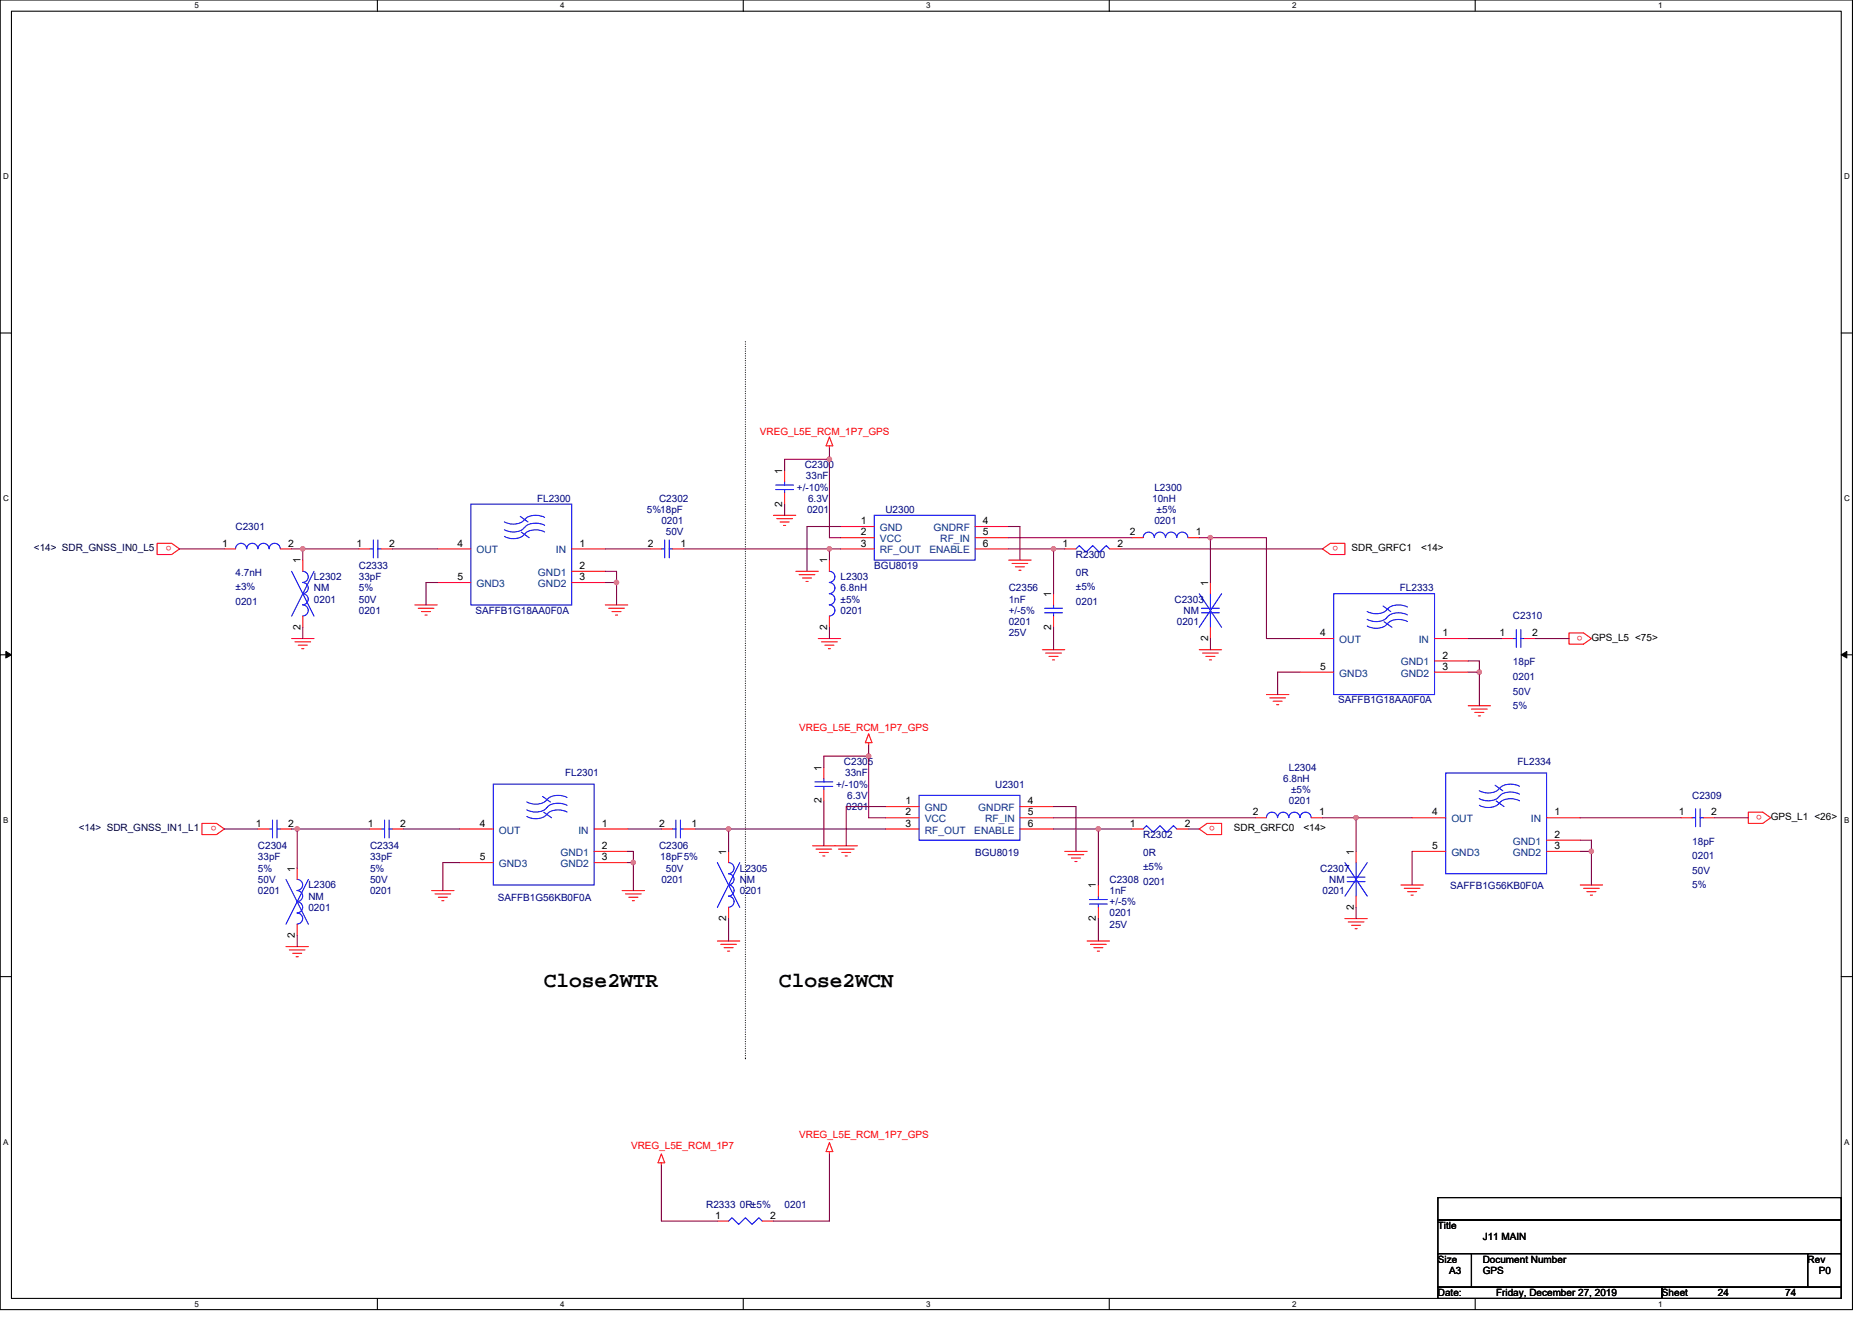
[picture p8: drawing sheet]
<svg xmlns="http://www.w3.org/2000/svg" width="297mm" height="210mm" viewBox="0 0 297 210" stroke-linecap="round" stroke-linejoin="round" font-family="sans-serif">
<path d="M0 0h293.9v207.9h-293.9zM1.8 1.8h290.4v204.3h-290.4z" fill="none" stroke="#000" stroke-width=".17"/>
<g fill="#fff">
<path d="M30.8 .2h.7v1.4h-.7z"/>
<path d="M30.8 206.3h.7v1.4h-.7z"/>
</g>
<path d="M59.9 0v1.8M59.9 206.1v1.8" fill="none" stroke="#000" stroke-width=".17"/>
<g fill="#fff">
<path d="M88.9 .2h.7v1.4h-.7z"/>
<path d="M88.9 206.3h.7v1.4h-.7z"/>
</g>
<path d="M117.9 0v1.8M117.9 206.1v1.8" fill="none" stroke="#000" stroke-width=".17"/>
<g fill="#fff">
<path d="M147 .2h.7v1.4h-.7z"/>
<path d="M147 206.3h.7v1.4h-.7z"/>
</g>
<path d="M176 0v1.8M176 206.1v1.8" fill="none" stroke="#000" stroke-width=".17"/>
<g fill="#fff">
<path d="M205 .2h.7v1.4h-.7z"/>
<path d="M205 206.3h.7v1.4h-.7z"/>
</g>
<path d="M234.1 0v1.8M234.1 206.1v1.8" fill="none" stroke="#000" stroke-width=".17"/>
<g fill="#fff">
<path d="M263.1 .2h.7v1.4h-.7z"/>
<path d="M263.1 206.3h.7v1.4h-.7z"/>
<path d="M.5 27.3h.9v1.4h-.9z"/>
<path d="M292.6 27.3h.9v1.4h-.9z"/>
<path d="M.5 78.4h.9v1.4h-.9z"/>
<path d="M292.6 78.4h.9v1.4h-.9z"/>
</g>
<path d="M0 52.9h1.8M292.2 52.9h1.7" fill="none" stroke="#000" stroke-width=".17"/>
<g fill="#fff">
<path d="M.5 129.5h.8v1.4h-.8z"/>
<path d="M292.6 129.5h.9v1.4h-.9z"/>
</g>
<path d="M0 103.9h1.8M292.2 103.9h1.7" fill="none" stroke="#000" stroke-width=".17"/>
<path d="M.9 103.4l.9 .5-.9 .5zM292.2 103.9l.8-.5v1z" fill="#000" stroke="#000" stroke-width=".16"/>
<g fill="#fff">
<path d="M.5 180.5h.8v1.4h-.8z"/>
<path d="M292.6 180.5h.9v1.4h-.9z"/>
</g>
<path d="M0 155h1.8M292.2 155h1.7M228.2 190.1h64v3.5h-64zM228.2 193.6h64v5.4h-64zM228.2 199h5.3v5.3h-5.3zM233.5 199h53.3v5.3h-53.3zM286.8 199h5.4v5.3h-5.4zM228.2 204.3h35.5v1.8h-35.5zM263.7 204.3h28.5v1.8h-28.5z" fill="none" stroke="#000" stroke-width=".17"/>
<path d="M118.3 54.2v113.8M118.3 168h.1" fill="none" stroke="#000" stroke-width=".17" stroke-dasharray="0 .3"/>
<g fill="none" stroke="#f00" stroke-width=".17">
<path d="M124.5 74.7v1.8M124.5 78.2v1.8M131.6 69.3l.5 1.5h-1zM131.6 70.8v.3M24.9 86.2h2.3l1.3 .9-1.3 .9h-2.3zM35.6 87.1h1.8M44.5 87.1h1.8M48 88.9v1.8M48 97.8v1.8M56.9 87.1h1.8M60.5 87.1h1.8M65.8 96h3.6"/>
<path d="M66.4 96.5h2.5M66.9 97.1h1.4M67.4 97.6h.4M69.4 87.1h5.3M69.4 92.5h5.3M90.7 87.1h5.4M90.7 92.5h5.4M90.7 90.7h5.4M96.1 96h3.5M96.6 96.5h2.5M97.1 97.1h1.4M97.7 97.6h.3"/>
<path d="M103.2 87.1h1.7M106.7 87.1h1.8M122.7 81.8h3.6M123.3 82.3h2.4M123.8 82.8h1.4M124.3 83.4h.4M126.3 90.7h3.5M126.8 91.2h2.5M127.3 91.7h1.5M127.9 92.3h.3M131.6 88.9v1.8M131.6 97.8v1.8"/>
<path d="M133.4 83.6h5.3M133.4 85.3h5.3M133.4 87.1h5.3M154.7 83.6h5.4M154.7 85.3h5.4M154.7 87.1h5.4M160.1 88.9h3.5M160.6 89.4h2.5M161.1 90h1.5M161.7 90.5h.3M167.2 94.2v1.8M167.2 97.8v1.8"/>
<path d="M168.9 87.1h1.8M176.1 87.1h1.7M179.6 85.3h1.8M188.5 85.3h1.8M192.1 92.5v1.7M192.1 99.6v1.7M209.8 87.1l1.3-.9h2.3v1.8h-2.3zM46.3 101.3h3.5M46.8 101.9h2.5M47.3 102.4h1.5M47.9 103h.3M129.8 101.3h3.6"/>
<path d="M130.4 101.9h2.5M130.9 102.4h1.4M131.4 103h.4M137.8 116.5l.6 1.4h-1.1zM137.8 117.9v.3M165.4 103.1h3.5M165.9 103.7h2.5M166.5 104.2h1.4M167 104.7h.3M190.3 103.1h3.5M190.8 103.7h2.5M191.3 104.2h1.5"/>
<path d="M191.9 104.7h.3M201 110.2h3.5M201.5 110.8h2.5M202 111.3h1.5M202.6 111.8h.3M206.3 101.3h5.3M206.3 106.7h5.3M227.6 101.3h5.4M227.6 106.7h5.4M227.6 104.9h5.4M233 112h3.5M233.5 112.5h2.5"/>
<path d="M234 113.1h1.5M234.6 113.6h.3M238.3 101.3h1.8M241.8 101.3h1.8M249 100.5h2.3l1.2 .8-1.2 .9h-2.3zM32 130.7h2.4l1.2 .9-1.2 .9h-2.4zM40.9 131.6h1.8M44.5 131.6h1.8M47.2 137.8v1.8M58.7 131.6h1.8M62.3 131.6h1.7M72.9 131.6h5.4"/>
<path d="M72.9 136.9h5.4M94.3 131.6h5.3M94.3 136.9h5.3M94.3 135.1h5.3M104.9 131.6h1.8M108.5 131.6h1.8M115.6 135.1v1.8M128.9 134.2h7.2M129.5 134.8h2.5M130 135.3h1.4M130.6 135.8h.3M130.7 121.8v1.8"/>
<path d="M130.7 125.3v1.8M133 134.8h2.5M133.6 135.3h1.4M134.1 135.8h.3M140.5 128h5.3M140.5 129.8h5.3M140.5 131.6h5.3M161.8 128h5.4M161.8 129.8h5.4M161.8 131.6h5.4M168.9 135.1h3.6M169.5 135.7h2.5"/>
<path d="M170 136.2h1.4M170.6 136.7h.3M179.6 131.6h1.8M186.7 131.6h1.8M190.3 131.6l1.2-.9h2.3v1.8h-2.3zM199.2 129.8h1.8M208.1 129.8h1.7M215.2 135.1v1.8M224.1 129.8h5.3M224.1 135.1h5.3M245.4 129.8h5.3M245.4 135.1h5.3"/>
<path d="M245.4 133.3h5.3M266.7 129.8h1.8M270.3 129.8h1.8M277.4 128.9h2.3l1.3 .9-1.3 .9h-2.3zM45.4 150.2h3.5M45.9 150.8h2.5M46.4 151.3h1.5M47 151.8h.3M47.2 146.7v1.8M68.5 141.4h3.5M69 141.9h2.5M69.6 142.4h1.4"/>
<path d="M70.1 143h.3M98.7 141.4h3.6M99.2 141.9h2.5M99.8 142.4h1.4M100.3 143h.4M113.8 149.4h3.6M114.4 149.9h2.5M114.9 150.4h1.4M115.4 151h.4M115.6 144v1.8M172.5 149.4h3.6M173 149.9h2.5"/>
<path d="M173.6 150.4h1.4M174.1 151h.4M174.3 140.5v1.7M174.3 144v1.8M213.4 145.8h3.6M213.9 146.3h2.5M214.5 146.9h1.4M215 147.4h.3M215.2 142.2v1.8M222.3 140.5h3.5M222.8 141h2.5M223.3 141.5h1.5"/>
<path d="M223.9 142.1h.3M250.7 140.5h3.6M251.3 141h2.5M251.8 141.5h1.4M252.3 142.1h.4M104.9 183.1l.6 1.5h-1.1zM104.9 184.6v.3M113.8 193.8h1.8M120.9 193.8h1.8M131.6 181.4l.5 1.4h-1zM131.6 182.8v.3"/>
</g>
<g fill="none" stroke="#00f" stroke-width=".17">
<path d="M123.1 77h2.8M123.1 77.7h2.8M124.5 76.5v.5M124.5 77.7v.5M40.9 87.1a.89 .89 0 0 0-.9-.9 .89 .89 0 0 0-.9 .9 .88 .88 0 0 0-.8-.9 .88 .88 0 0 0-.9 .9M42.7 87.1a.88 .88 0 0 0-.9-.9 .88 .88 0 0 0-.9 .9M44.5 87.1a.88 .88 0 0 0-.9-.9 .88 .88 0 0 0-.9 .9M46.3 90.7l3.5 7.1M48 90.7a.88 .88 0 0 1 .9 .9 .88 .88 0 0 1-.9 .8M48 92.5a.88 .88 0 0 1 .9 .8 .88 .88 0 0 1-.9 .9M48 94.2a.88 .88 0 0 1 .9 .9 .88 .88 0 0 1-.9 .9 .89 .89 0 0 1 .9 .9 .89 .89 0 0 1-.9 .9M49.8 90.7l-3.5 7.1"/>
<path d="M58.7 87.1h.5M59.2 85.7v2.8M60 85.7v2.8M60 87.1h.5M74.7 80h16v16h-16zM82.5 82l1.3 .8M82.7 84.5l1.3 .8M83.2 84.8a2.57 2.57 0 0 1-3.2 .3M83.2 83.7a2.56 2.56 0 0 1-3.2 .4M83.2 82.5a2.6 2.6 0 0 1-3.2 .3M86.4 82.1a2.98 2.98 0 0 0-3 .2l-.1 .2M86.4 84.4a2.98 2.98 0 0 0-3 .2l-.1 .2"/>
<path d="M86.4 83.4a3 3 0 0 0-3 .1l-.1 .2M104.9 87.1h.6M105.5 85.7v2.8M106.2 85.7v2.8M106.2 87.1h.5M131.6 90.7a.88 .88 0 0 1 .9 .9 .88 .88 0 0 1-.9 .8M131.6 92.5a.88 .88 0 0 1 .9 .8 .88 .88 0 0 1-.9 .9M131.6 94.2a.88 .88 0 0 1 .9 .9 .88 .88 0 0 1-.9 .9 .89 .89 0 0 1 .9 .9 .89 .89 0 0 1-.9 .9M138.7 81.8h16v7.1h-16zM165.8 96.5h2.8M165.8 97.3h2.8M167.2 96v.5"/>
<path d="M167.2 97.3v.5M170.7 87.1l.6-.5 1 1.1 1.1-1.1 1.1 1.1 1-1.1 .6 .5M181.4 85.3a.88 .88 0 0 1 .9-.8 .88 .88 0 0 1 .9 .8M183.2 85.3a.89 .89 0 0 1 .9-.8 .89 .89 0 0 1 .9 .8 .89 .89 0 0 1 .8-.8 .89 .89 0 0 1 .9 .8 .88 .88 0 0 1 .9-.8 .88 .88 0 0 1 .9 .8M190.3 94.2l3.5 5.4M190.6 96.5h2.9M190.6 97.3h2.9M192.1 94.2v2.3M192.1 97.3v2.3M193.8 94.2l-3.5 5.4M211.6 94.2h16v16h-16zM219.5 96.2l1.2 .9"/>
<path d="M219.6 98.7l1.3 .9M220.1 99a2.57 2.57 0 0 1-3.1 .4M220.1 97.9a2.56 2.56 0 0 1-3.2 .4M220.1 96.7a2.6 2.6 0 0 1-3.2 .3M223.3 96.4a2.98 2.98 0 0 0-3 .1l-.1 .2M223.3 98.7a2.98 2.98 0 0 0-3 .1l-.1 .2M223.3 97.6a3 3 0 0 0-3 .1l-.1 .2M240.6 99.9v2.9M241.3 99.9v2.9M240.1 101.3h.5M241.3 101.3h.5M42.7 131.6h.5"/>
<path d="M43.2 130.2v2.8M44 130.2v2.8M44 131.6h.5M45.4 139.6l3.5 7.1M47.1 139.6a.88 .88 0 0 1 .9 .9 .88 .88 0 0 1-.9 .8 .89 .89 0 0 1 .9 .9 .89 .89 0 0 1-.9 .9 .89 .89 0 0 1 .9 .9 .89 .89 0 0 1-.9 .9M48.9 139.6l-3.5 7.1M60.5 131.6h.5M61 130.2v2.8M61.7 130.2v2.8M61.7 131.6h.6M78.3 124.5h16v16h-16zM86.1 126.4l1.2 .9"/>
<path d="M86.3 128.9l1.2 .9M86.7 129.2a2.57 2.57 0 0 1-3.1 .4M86.7 128.2a2.56 2.56 0 0 1-3.1 .3M86.7 126.9a2.6 2.6 0 0 1-3.1 .4M90 126.6a2.98 2.98 0 0 0-3 .1l-.2 .2M90 128.9a2.98 2.98 0 0 0-3 .1l-.2 .2M90 127.8a3 3 0 0 0-3 .1l-.2 .3M106.7 131.6h.5M107.2 130.2v2.8M108 130.2v2.8M108 131.6h.5M113.8 136.9l3.6 7.1"/>
<path d="M115.6 136.9a.88 .88 0 0 1 .9 .9 .88 .88 0 0 1-.9 .9 .89 .89 0 0 1 .9 .9 .89 .89 0 0 1-.9 .8M117.4 136.9l-3.6 7.1M129.3 124.1h2.8M129.3 124.8h2.8M130.7 123.6v.5M130.7 124.8v.5M145.8 126.2h16v7.1h-16zM181.4 131.6l.5-.6 1.1 1.1 1.1-1.1 1 1.1 1.1-1.1 .5 .6M201 129.8a.88 .88 0 0 1 .8-.9 .88 .88 0 0 1 .9 .9M202.7 129.8a.89 .89 0 0 1 .9-.9 .89 .89 0 0 1 .9 .9 .89 .89 0 0 1 .9-.9 .89 .89 0 0 1 .9 .9 .88 .88 0 0 1 .9-.9 .88 .88 0 0 1 .8 .9M213.4 136.9l3.6 5.3M213.8 139.2h2.8"/>
<path d="M213.8 139.9h2.8M215.2 136.9v2.3M215.2 139.9v2.3M217 136.9l-3.6 5.3M229.4 122.7h16v16h-16zM237.2 124.6l1.3 .9M237.4 127.1l1.3 .9M237.9 127.5a2.57 2.57 0 0 1-3.2 .3M237.9 126.4a2.56 2.56 0 0 1-3.2 .3M237.9 125.2a2.6 2.6 0 0 1-3.2 .3M241.1 124.8a2.98 2.98 0 0 0-3 .1l-.1 .3M241.1 127.1a2.98 2.98 0 0 0-3 .1l-.1 .3"/>
<path d="M241.1 126a3 3 0 0 0-3 .2l-.1 .2M268.5 129.8h.5M269 128.4v2.8M269.8 128.4v2.8M269.8 129.8h.5M47.1 144.9a.88 .88 0 0 1 .9 .9 .88 .88 0 0 1-.9 .9M115.6 140.5a.88 .88 0 0 1 .9 .8 .88 .88 0 0 1-.9 .9M115.6 142.2a.88 .88 0 0 1 .9 .9 .88 .88 0 0 1-.9 .9M172.9 142.8h2.8M172.9 143.5h2.8M174.3 142.2v.6M174.3 143.5v.5"/>
<path d="M115.6 193.8l.5-.5 1.1 1 1.1-1 1 1 1.1-1 .5 .5"/>
</g>
<g fill="none" stroke="#800040" stroke-width=".17">
<path d="M131.6 71.1v1.8M131.6 72.9h-7.1v1.8M131.6 72.9v12.4h1.8M28.5 87.1h7.1M46.3 87.1h1.7v1.8M48 99.6v1.7M48 87.1h8.9M62.3 87.1h7.1M69.4 92.5h-1.8v3.5M96.1 87.1h7.1M96.1 90.7h1.7v1.8M96.1 92.5h1.7"/>
<path d="M97.8 92.5v3.5M108.5 87.1h23.1M124.5 80v1.8M131.6 87.1h1.8M131.6 87.1v1.8M131.6 99.6v1.7M133.4 83.6h-5.3v7.1M160.1 85.3h19.5M160.1 87.1h7.1M160.1 83.6h1.7v5.3M167.2 87.1v7.1M167.2 99.6v3.5"/>
<path d="M167.2 87.1h1.7M177.8 87.1h32M190.3 85.3h1.8M192.1 85.3v7.2M192.1 85.3h8.9v16h5.3M137.8 118.2v1.8M192.1 101.3v1.8M206.3 106.7h-3.6v3.5M233 106.7h1.7M233 104.9h1.7v1.8M233 101.3h5.3M234.7 106.7v5.3"/>
<path d="M243.6 101.3h5.4M35.6 131.6h5.3M46.3 131.6h.9M47.2 131.6h11.5M47.2 131.6v6.2M64 131.6h8.9M72.9 136.9h-2.6v4.5M99.6 135.1h.9v1.8M99.6 136.9h.9M99.6 131.6h5.3M100.5 136.9v4.5M110.3 131.6h5.3"/>
<path d="M130.7 127.1v7.1M137.8 120h-7.1v1.8M137.8 120v9.8h2.7M140.5 128h-6.2v6.2M140.5 131.6h-24.9v3.5M167.2 128h3.5v7.1M167.2 129.8h32M167.2 131.6h7.1M174.3 131.6h5.3M174.3 131.6v8.9M188.5 131.6h1.8M209.8 129.8h5.4"/>
<path d="M215.2 129.8v5.3M215.2 129.8h8.9M224.1 135.1v5.4M250.7 129.8h16M250.7 133.3h1.8v1.8M250.7 135.1h1.8M252.5 135.1v5.4M272.1 129.8h5.3M47.2 148.5v1.7M115.6 145.8v3.6M174.3 145.8v3.6M215.2 144v1.8"/>
<path d="M104.9 184.9v8.9h8.9M131.6 183.1v10.7h-8.9"/>
</g>
<g fill="#f0f" stroke="#f0f" stroke-width=".17">
<circle cx="131.6" cy="72.9" r=".35"/>
<circle cx="192.1" cy="85.3" r=".35"/>
<circle cx="131.6" cy="87.1" r=".35"/>
<circle cx="167.2" cy="87.1" r=".35"/>
<circle cx="97.8" cy="92.4" r=".35"/>
<circle cx="234.7" cy="106.7" r=".35"/>
<circle cx="137.8" cy="120" r=".35"/>
<circle cx="215.2" cy="129.8" r=".35"/>
<circle cx="47.1" cy="131.6" r=".35"/>
<circle cx="252.5" cy="135.1" r=".35"/>
<circle cx="100.5" cy="136.9" r=".35"/>
<circle cx="174.3" cy="131.6" r=".35"/>
<circle cx="115.6" cy="131.6" r=".35"/>
<circle cx="48" cy="87.1" r=".35"/>
</g>
<g font-size="3.4">
<text x="86.3" y="156.6">Close2WTR</text>
<text x="123.6" y="156.6">Close2WCN</text>
</g>
<g font-size="1.6" fill="#f00">
<text x="120.6" y="69">VREG_L5E_RCM_1P7_GPS</text>
<text x="27.2" y="86.7" transform="rotate(180 27.2 86.7)">o</text>
<text x="212.3" y="86.7" transform="rotate(180 212.3 86.7)">o</text>
<text x="251.1" y="100.9" transform="rotate(180 251.1 100.9)">o</text>
<text x="126.8" y="116.1">VREG_L5E_RCM_1P7_GPS</text>
<text x="34.4" y="131.1" transform="rotate(180 34.4 131.1)">o</text>
<text x="192.8" y="131.1" transform="rotate(180 192.8 131.1)">o</text>
<text x="279.5" y="129.4" transform="rotate(180 279.5 129.4)">o</text>
<text x="100.1" y="182.4">VREG_L5E_RCM_1P7</text>
<text x="126.8" y="180.6">VREG_L5E_RCM_1P7_GPS</text>
</g>
<g font-size="1.6">
<text x="124.1" y="75.2" transform="rotate(-90 124.1 75.2)">1</text>
<text x="124.1" y="80.4" transform="rotate(-90 124.1 80.4)">2</text>
<text x="136.6" y="83.2">1</text>
<text x="156" y="83.2">4</text>
<text x="35.2" y="86.7">1</text>
<text x="45.7" y="86.7">2</text>
<text x="47.7" y="89.4" transform="rotate(-90 47.7 89.4)">1</text>
<text x="56.6" y="86.7">1</text>
<text x="61.7" y="86.7">2</text>
<text x="72.6" y="86.7">4</text>
<text x="92" y="86.7">1</text>
<text x="102.8" y="86.7">2</text>
<text x="108" y="86.7">1</text>
<text x="131.2" y="89.4" transform="rotate(-90 131.2 89.4)">1</text>
<text x="136.6" y="85">2</text>
<text x="136.6" y="86.7">3</text>
<text x="156" y="85">5</text>
<text x="156" y="86.7">6</text>
<text x="168.6" y="86.7">1</text>
<text x="177.3" y="86.7">2</text>
<text x="179.3" y="85">2</text>
<text x="189.8" y="85">1</text>
<text x="214.5" y="87.5">SDR_GRFC1</text>
<text x="225.5" y="87.5">&lt;14&gt;</text>
<text x="72.6" y="92.1">5</text>
<text x="92" y="92.1">3</text>
<text x="92" y="90.3">2</text>
<text x="166.8" y="94.8" transform="rotate(-90 166.8 94.8)">1</text>
<text x="191.7" y="93" transform="rotate(-90 191.7 93)">1</text>
<text x="47.7" y="99.9" transform="rotate(-90 47.7 99.9)">2</text>
<text x="131.2" y="99.9" transform="rotate(-90 131.2 99.9)">2</text>
<text x="166.8" y="99.9" transform="rotate(-90 166.8 99.9)">2</text>
<text x="191.7" y="101.7" transform="rotate(-90 191.7 101.7)">2</text>
<text x="209.5" y="101">4</text>
<text x="228.9" y="101">1</text>
<text x="237.9" y="101">1</text>
<text x="243.1" y="101">2</text>
<text x="252.5" y="101.7">GPS_L5 &lt;75&gt;</text>
<text x="209.5" y="106.3">5</text>
<text x="228.9" y="106.3">3</text>
<text x="228.9" y="104.5">2</text>
<text x="130.3" y="122.3" transform="rotate(-90 130.3 122.3)">1</text>
<text x="40.6" y="131.2">1</text>
<text x="45.7" y="131.2">2</text>
<text x="58.4" y="131.2">1</text>
<text x="63.5" y="131.2">2</text>
<text x="76.1" y="131.2">4</text>
<text x="95.5" y="131.2">1</text>
<text x="104.6" y="131.2">2</text>
<text x="109.7" y="131.2">1</text>
<text x="130.3" y="127.5" transform="rotate(-90 130.3 127.5)">2</text>
<text x="143.7" y="127.6">1</text>
<text x="143.7" y="129.4">2</text>
<text x="143.7" y="131.2">3</text>
<text x="163.1" y="127.6">4</text>
<text x="163.1" y="129.4">5</text>
<text x="163.1" y="131.2">6</text>
<text x="179.3" y="131.2">1</text>
<text x="188" y="131.2">2</text>
<text x="195.8" y="131.9">SDR_GRFC0</text>
<text x="198.8" y="129.4">2</text>
<text x="206.8" y="131.9">&lt;14&gt;</text>
<text x="209.3" y="129.4">1</text>
<text x="227.3" y="129.4">4</text>
<text x="246.7" y="129.4">1</text>
<text x="266.4" y="129.4">1</text>
<text x="271.5" y="129.4">2</text>
<text x="281" y="130.2">GPS_L1 &lt;26&gt;</text>
<text x="76.1" y="136.5">5</text>
<text x="95.5" y="136.5">3</text>
<text x="95.5" y="134.7">2</text>
<text x="115.2" y="135.7" transform="rotate(-90 115.2 135.7)">1</text>
<text x="214.8" y="135.7" transform="rotate(-90 214.8 135.7)">1</text>
<text x="227.3" y="134.7">5</text>
<text x="246.7" y="134.7">3</text>
<text x="246.7" y="133">2</text>
<text x="46.8" y="138.3" transform="rotate(-90 46.8 138.3)">1</text>
<text x="173.9" y="141" transform="rotate(-90 173.9 141)">1</text>
<text x="46.8" y="148.8" transform="rotate(-90 46.8 148.8)">2</text>
<text x="115.2" y="146.2" transform="rotate(-90 115.2 146.2)">2</text>
<text x="173.9" y="146.2" transform="rotate(-90 173.9 146.2)">2</text>
<text x="214.8" y="144.4" transform="rotate(-90 214.8 144.4)">2</text>
<text x="113.5" y="193.4">1</text>
<text x="122.2" y="193.4">2</text>
<text x="228.2" y="195.1">Title</text>
<text x="235.3" y="196.8">J11 MAIN</text>
<text x="228.2" y="200.4">Size</text>
<text x="229.9" y="202.2">A3</text>
<text x="235.3" y="200.4">Document Number</text>
<text x="235.3" y="202.2">GPS</text>
<text x="286.8" y="200.4">Rev</text>
<text x="288.6" y="202.2">P0</text>
<text x="228.2" y="205.7">Date:</text>
<text x="237.4" y="205.7">Friday, December 27, 2019</text>
<text x="263.7" y="205.7">Sheet</text>
<text x="272.6" y="205.7">24</text>
<text x="283.3" y="205.7">74</text>
</g>
<g font-size="1.6" fill="#000080">
<text x="126.4" y="77.9">+/-10%</text>
<text x="127.7" y="74.3">C2300</text>
<text x="127.9" y="76.1">33nF</text>
<text x="183.2" y="77.9">L2300</text>
<text x="85.2" y="79.7">FL2300</text>
<text x="102.6" y="81.4">5%18pF</text>
<text x="104.6" y="79.7">C2302</text>
<text x="104.9" y="83.2">0201</text>
<text x="128.1" y="81.4">0201</text>
<text x="128.2" y="79.7">6.3V</text>
<text x="140.5" y="81.4">U2300</text>
<text x="182.8" y="79.7">10nH</text>
<text x="183.2" y="83.2">0201</text>
<text x="183.5" y="81.4">±5%</text>
<text x="37.4" y="84.1">C2301</text>
<text x="105.7" y="85">50V</text>
<text x="170.7" y="88.5">R2300</text>
<text x="37.4" y="91.4">4.7nH</text>
<text x="37.4" y="93.7">±3%</text>
<text x="49.8" y="92.1">L2302</text>
<text x="49.8" y="93.9">NM</text>
<text x="49.8" y="95.7">0201</text>
<text x="56.9" y="90.3">C2333</text>
<text x="56.9" y="92.1">33pF</text>
<text x="56.9" y="95.7">50V</text>
<text x="56.9" y="93.9">5%</text>
<text x="133.4" y="92.1">L2303</text>
<text x="133.4" y="93.9">6.8nH</text>
<text x="133.4" y="95.7">±5%</text>
<text x="138.7" y="90.3">BGU8019</text>
<text x="160.1" y="93.9">C2356</text>
<text x="160.1" y="95.7">1nF</text>
<text x="170.7" y="91.4">0R</text>
<text x="170.7" y="93.7">±5%</text>
<text x="186.4" y="95.7">C2303</text>
<text x="222.1" y="93.9">FL2333</text>
<text x="37.4" y="96">0201</text>
<text x="56.9" y="97.4">0201</text>
<text x="75.4" y="97.4">SAFFB1G18AA0F0A</text>
<text x="133.4" y="97.4">0201</text>
<text x="160.1" y="99.2">0201</text>
<text x="160.1" y="101">25V</text>
<text x="160.1" y="97.4">+/-5%</text>
<text x="170.7" y="96">0201</text>
<text x="186.7" y="99.2">0201</text>
<text x="187.8" y="97.4">NM</text>
<text x="240.1" y="98.3">C2310</text>
<text x="240.1" y="105.6">18pF</text>
<text x="240.1" y="107.9">0201</text>
<text x="212.3" y="111.7">SAFFB1G18AA0F0A</text>
<text x="240.1" y="110.2">50V</text>
<text x="240.1" y="112.5">5%</text>
<text x="89.7" y="123.2">FL2301</text>
<text x="132.7" y="125">+/-10%</text>
<text x="133.9" y="121.4">C2305</text>
<text x="134.1" y="123.2">33nF</text>
<text x="157.9" y="125">U2301</text>
<text x="203.6" y="124.1">6.8nH</text>
<text x="204.5" y="122.3">L2304</text>
<text x="204.9" y="125.9">±5%</text>
<text x="240.8" y="121.4">FL2334</text>
<text x="134.3" y="128.5">0201</text>
<text x="134.4" y="126.8">6.3V</text>
<text x="204.5" y="127.7">0201</text>
<text x="268.5" y="126.8">C2309</text>
<text x="40.9" y="134.8">C2304</text>
<text x="40.9" y="136.5">33pF</text>
<text x="58.7" y="134.8">C2334</text>
<text x="58.7" y="136.5">33pF</text>
<text x="104.6" y="134.8">C2306</text>
<text x="104.8" y="136.5">18pF5%</text>
<text x="154.7" y="135.8">BGU8019</text>
<text x="181.4" y="133">R2302</text>
<text x="181.4" y="135.8">0R</text>
<text x="268.5" y="134">18pF</text>
<text x="268.5" y="136.4">0201</text>
<text x="40.9" y="141.9">0201</text>
<text x="40.9" y="140.1">50V</text>
<text x="40.9" y="138.3">5%</text>
<text x="48.9" y="141">L2306</text>
<text x="48.9" y="142.8">NM</text>
<text x="58.7" y="141.9">0201</text>
<text x="58.7" y="140.1">50V</text>
<text x="58.7" y="138.3">5%</text>
<text x="79" y="142.9">SAFFB1G56KB0F0A</text>
<text x="104.9" y="140.1">0201</text>
<text x="105.7" y="138.3">50V</text>
<text x="117.4" y="138.3">L2305</text>
<text x="117.4" y="140.1">NM</text>
<text x="117.4" y="141.9">0201</text>
<text x="176.1" y="140.1">C2308</text>
<text x="176.1" y="141.9">1nF</text>
<text x="176.1" y="143.7">+/-5%</text>
<text x="181.4" y="138.2">±5%</text>
<text x="181.4" y="140.5">0201</text>
<text x="209.5" y="138.3">C2307</text>
<text x="209.8" y="141.9">0201</text>
<text x="210.9" y="140.1">NM</text>
<text x="230.1" y="141.2">SAFFB1G56KB0F0A</text>
<text x="268.5" y="138.7">50V</text>
<text x="268.5" y="141">5%</text>
<text x="48.9" y="144.5">0201</text>
<text x="176.1" y="145.4">0201</text>
<text x="176.1" y="147.2">25V</text>
<text x="112.1" y="191.7">R2333 0R±5%</text>
<text x="124.5" y="191.7">0201</text>
</g>
<g font-size="1.6" fill="#000040">
<text x="5.4" y="87.5">&lt;14&gt; SDR_GNSS_IN0_L5</text>
<text x="12.5" y="131.9">&lt;14&gt; SDR_GNSS_IN1_L1</text>
</g>
<g font-size="1.6" fill="#004080">
<text x="75.6" y="87.8">OUT</text>
<text x="88.2" y="87.8">IN</text>
<text x="139.6" y="84.3">GND</text>
<text x="139.6" y="86.1">VCC</text>
<text x="139.6" y="87.8">RF_OUT</text>
<text x="147.5" y="87.8">ENABLE</text>
<text x="148.1" y="84.3">GNDRF</text>
<text x="149.2" y="86.1">RF_IN</text>
<text x="75.6" y="93.2">GND3</text>
<text x="85.4" y="93.2">GND2</text>
<text x="85.4" y="91.4">GND1</text>
<text x="212.5" y="102.1">OUT</text>
<text x="212.5" y="107.4">GND3</text>
<text x="222.3" y="107.4">GND2</text>
<text x="222.3" y="105.6">GND1</text>
<text x="225.1" y="102.1">IN</text>
<text x="146.7" y="128.7">GND</text>
<text x="146.7" y="130.5">VCC</text>
<text x="155.2" y="128.7">GNDRF</text>
<text x="156.3" y="130.5">RF_IN</text>
<text x="230.3" y="130.5">OUT</text>
<text x="242.9" y="130.5">IN</text>
<text x="79.2" y="132.3">OUT</text>
<text x="79.2" y="137.6">GND3</text>
<text x="88.9" y="137.6">GND2</text>
<text x="88.9" y="135.8">GND1</text>
<text x="91.8" y="132.3">IN</text>
<text x="146.7" y="132.3">RF_OUT</text>
<text x="154.6" y="132.3">ENABLE</text>
<text x="230.3" y="135.8">GND3</text>
<text x="240" y="135.8">GND2</text>
<text x="240" y="134.1">GND1</text>
</g>
<g font-size="1.3">
<text x="30.8" y="1.3">5</text>
<text x="88.9" y="1.3">4</text>
<text x="147" y="1.3">3</text>
<text x="205" y="1.3">2</text>
<text x="263.1" y="1.3">1</text>
<text x=".5" y="28.4">D</text>
<text x="292.6" y="28.4">D</text>
<text x=".5" y="79.5">C</text>
<text x="292.6" y="79.5">C</text>
<text x=".5" y="130.6">B</text>
<text x="292.6" y="130.6">B</text>
<text x=".5" y="181.7">A</text>
<text x="292.6" y="181.7">A</text>
<text x="30.8" y="207.4">5</text>
<text x="88.9" y="207.4">4</text>
<text x="147" y="207.4">3</text>
<text x="205" y="207.4">2</text>
<text x="263.1" y="207.4">1</text>
</g>
</svg>
